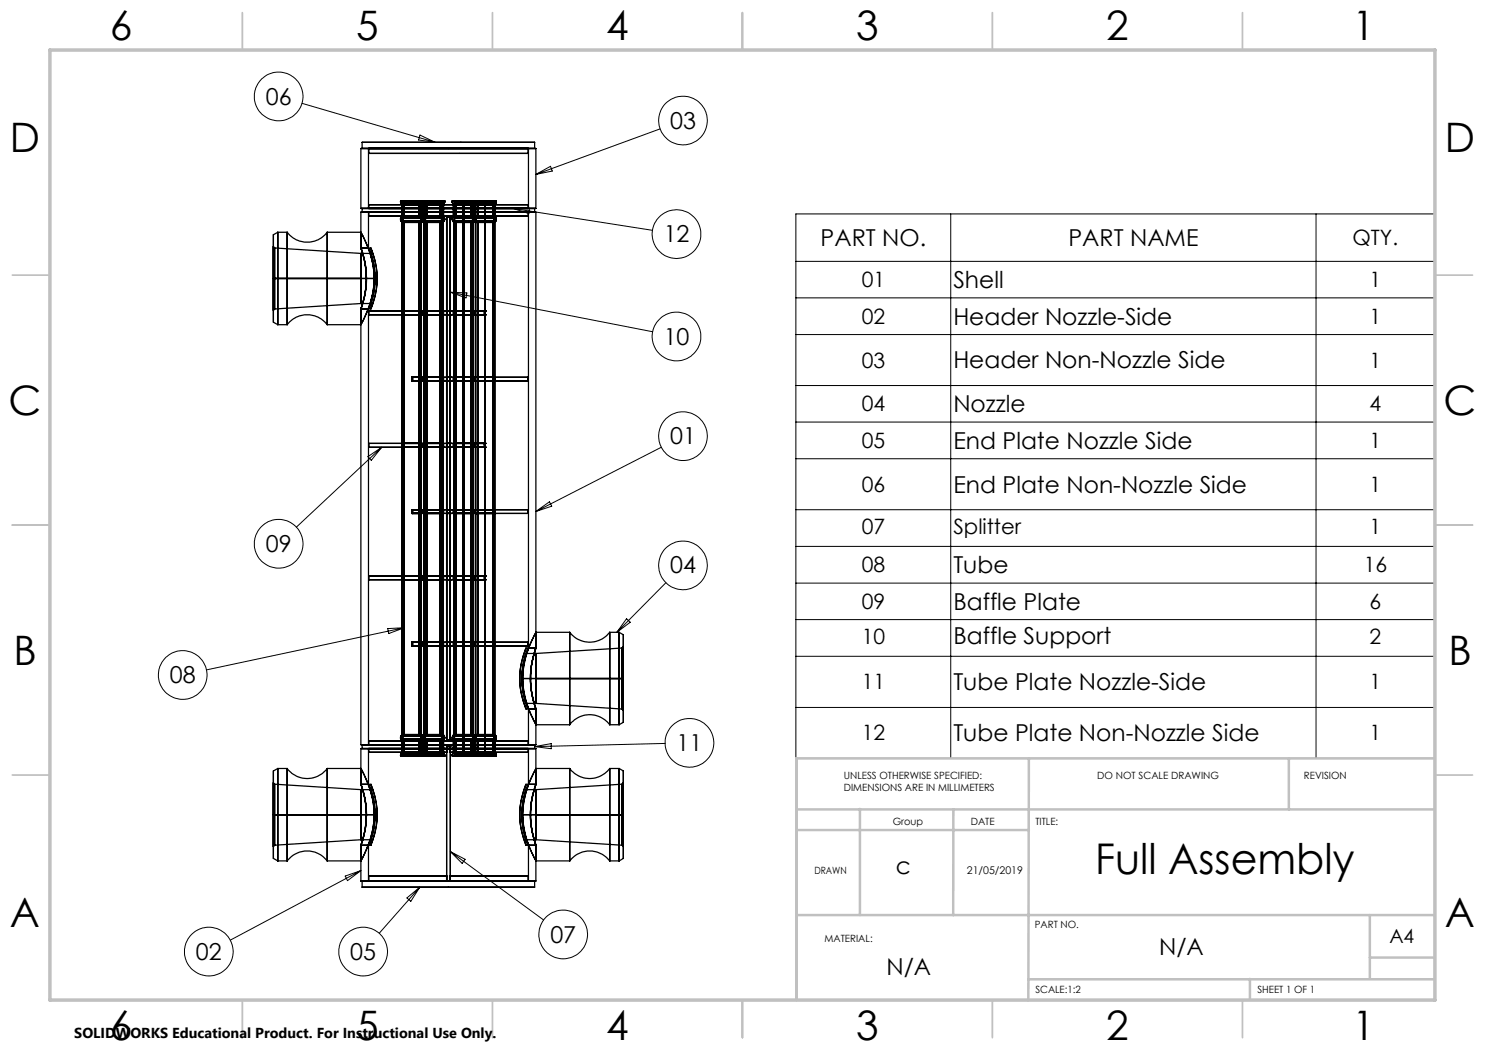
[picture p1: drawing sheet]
<svg xmlns="http://www.w3.org/2000/svg" width="297mm" height="210mm" viewBox="0 0 297 210" stroke-linecap="round" stroke-linejoin="round" font-family="sans-serif">
<g fill="none" stroke="#000" stroke-width=".2">
<path d="M60.4 20.7l26.6 7.8M84 27l3 1.5-3.3-.5zM107.2 34.9l2.9-1.6 .4 .9zM132 25.8l-24.8 9.1M90.1 58.4l40.4 7.9M90.1 58.4l3.3 .2-.2 1zM102.6 41.7l27.9 4.4M102.6 41.7h3.3l-.1 1zM159.2 42.8h127.7v108.9h-127.7zM159.2 59.6h127.7M159.2 52.3h127.7M190.1 42.8v108.9"/>
<path d="M263.2 42.8v108.9M159.2 66.9h127.7M159.2 77.1h127.7M73.6 91.3l2.7-1.8-2 2.6zM76.3 89.5l-17 15.9M132.3 89.5l-25.1 12.8M159.2 84.4h127.7M159.2 91.7h127.7M107.2 102.3l2.7-1.9 .4 .8zM133.2 116.5l-9.8 10M159.2 101.9h127.7M159.2 109.3h127.7"/>
<path d="M159.2 116.6h127.7M77.5 125.7l3.4-.2-3.1 1.2zM80.9 125.5l-39.6 8.5M125.3 123.7l.7 .8-2.6 2zM159.2 123.9h127.7M159.2 131.3h127.7M106.9 149.3l3.3-.6v1zM133 148.7l-26.1 .6M159.2 141.5h127.7M69 175.2l3.2-1.1-2.7 2zM72.2 174.1l-26.1 13.9M81.4 179.6l2.6-2.2-1.8 2.9z"/>
<path d="M84 177.4l-8.2 9.2M90.1 170.3l18.6 13.7M90.1 170.3l2.9 1.6-.6 .8z"/>
<circle cx="55.7" cy="19.3" r="4.9"/>
<circle cx="136.6" cy="24.1" r="4.9"/>
<circle cx="135.3" cy="46.8" r="4.9"/>
<circle cx="135.3" cy="67.3" r="4.9"/>
<circle cx="136.6" cy="87.2" r="4.9"/>
<circle cx="55.7" cy="108.7" r="4.9"/>
<circle cx="136.6" cy="113.1" r="4.9"/>
<circle cx="36.5" cy="135" r="4.9"/>
<circle cx="137.9" cy="148.6" r="4.9"/>
<circle cx="41.8" cy="190.3" r="4.9"/>
<circle cx="72.6" cy="190.3" r="4.9"/>
<circle cx="112.6" cy="186.9" r="4.9"/>
</g>
<g fill="none" stroke="#c0c0c0" stroke-width=".35">
<path d="M48.5 2.5v7.5M98.5 2.5v7.5M148.5 2.5v7.5M198.5 2.5v7.5M248.5 2.5v7.5M2.5 55h7.5M287 55h7.5M2.5 105h7.5M287 105h7.5M2.5 155h7.5M287 155h7.5M48.5 200v7.5"/>
<path d="M98.5 200v7.5M148.5 200v7.5M198.5 200v7.5M248.5 200v7.5"/>
</g>
<path d="M205.8 151.7l-.1 48.4M257.8 151.7v10.2M287 151.7h-127.7v48.3M159.3 161.9h127.7M159.3 166h46.5M172 161.8v21.2M190.7 161.9l-.1 21.1M159.3 183h127.7M205.7 195.9h81.2M250 195.8v4.2M274 183v12.8M274 191.5h13" fill="none" stroke="#c0c0c0" stroke-width=".5"/>
<path d="M10 10h277v190h-277z" fill="none" stroke="#c0c0c0" stroke-width=".7"/>
<g fill="none" stroke="#000" stroke-width=".25">
<path d="M72.2 29.7h35zM72.2 29.7v12M72.4 29.7h34.5zM72.4 28.5h34.5zM72.4 28.5v1.2M73.7 29.7h32zM73.7 29.7v12M73.8 29.7h31.8zM73.8 30.7h31.8zM73.8 29.7v1M105.6 29.7v1M105.7 29.7v12"/>
<path d="M106.9 28.5v1.2M107.2 29.7v12M54.7 55.7v6.4zM54.7 46.9v8.8zM54.7 49.3v6.4zM54.7 55.7v8.7zM54.7 49.3l.2 .3 17.3 1.1M54.7 55.7h20.1M54.9 49.6v6.1zM54.9 55.7v6.1zM55.6 46.5v9.2zM55.6 55.7v9.2z"/>
<path d="M57.4 55.7v9.2zM57.4 46.5v9.2zM57.4 55.7h8M65.4 46.5v9.2zM65.4 55.7v9.2zM72.2 46.5h-6.8a5 5 0 0 1-8 0h-1.8l-.9 .4M72.2 41.7h35zM72.2 50.7v10M72.2 49.6l.6 2.3a17.5 17.5 0 0 1-.3 9.1l-.3 .8M72.2 46.5l1 2.1a18.5 18.5 0 0 1 1.6 7.1 20.8 20.8 0 0 0-2.6-9.2zM72.2 42.4h35zM72.2 49.6a17.2 17.2 0 0 1 0 12.2 17.7 17.7 0 0 0 0-12.2z"/>
<path d="M72.2 42.4v7.2M72.2 49.6h1.5M72.2 50.7h2M72.2 49.6h2M72.4 41.7h34.5zM72.4 42.4h34.5zM72.4 41.7v.7M73.7 41.7h32zM73.7 42.4h32zM73.7 49.6a16.2 16.2 0 0 1 0 12.2 16.3 16.3 0 0 0 0-12.2zM73.7 42.4v7.2M73.8 40.9h31.8z"/>
<path d="M73.8 43.2h31.8zM73.8 42.4h31.8zM73.8 41.7h31.8zM73.8 40.9v.8M73.8 42.4v.8M74.2 49.6l.6 1.8a14.8 14.8 0 0 1 .2 7.7l-.8 2.7M74.2 50.7l.5 2.1a15.5 15.5 0 0 1-.5 7.9M74.2 50.7l.3 1.2a16.1 16.1 0 0 1-.3 8.8M74.2 49.6l.8 2.8a14.2 14.2 0 0 1-.3 7.9l-.5 1.5M74.2 49.6v1.1M74.8 55.7a20.6 20.6 0 0 1-2.6 9.2l.3-.5a19.2 19.2 0 0 0 2.3-8.7zM80.4 40.9h3.9z"/>
<path d="M80.4 43.2h3.9zM80.4 40.9v2.3M80.5 40.9l-.2-.1a.35 .35 0 0 1 0-.6h4.2a.38 .38 0 0 1-.2 .7h-.1M80.5 40.9h3.7M80.5 43.2a.75 .75 0 0 0 0 1.3M80.5 43.2h3.7M80.5 44.5h3.7M80.5 40.9v2.3M80.5 44.5v102.4M80.7 44.1l.2 .4M80.7 44.1h3.3M80.7 43.5a.34 .34 0 0 0 0 .6"/>
<path d="M80.7 43.5h3.3M80.7 40.6l.2 .3M80.7 40.6h3.3M80.7 40.6l-.2-.4h3.7l-.2 .4M80.9 44.5h3M80.9 43.2h3M80.9 43.2l-.2 .3M80.9 40.9h3M80.9 40.9v2.3M80.9 44.5v102.4M83.9 43.2l.1 .3M83.9 40.9v2.3"/>
<path d="M83.9 44.5v102.4M84 43.5a.34 .34 0 0 1 0 .6M84 44.1l-.1 .4M84 40.6l-.1 .3M84.2 43.2a.75 .75 0 0 1 0 1.3M84.2 40.9v2.3M84.2 44.5v102.4M84.3 40.9v2.3M84.5 40.2v.4l.3 .3v2.3a.79 .79 0 0 0 0 1.3v102.4a.79 .79 0 0 0 0 1.3v2.3l-.3 .3v.4M84.7 40.2h4.2h-.2M84.7 40.2h-.2h4.2M84.7 40.2v.4l.3 .3"/>
<path d="M84.7 40.9h4zM84.7 43.2h4zM84.7 40.9v2.3M84.8 40.2l.1 .3 .3 .4v2.3a.64 .64 0 0 0-.1 1l.1 .2v102.6a.59 .59 0 0 0-.1 .9l.1 2.6-.4 .7M85 40.9h3.6h-.2M85 40.9h-.2h3.6M85 43.2h3.6h-.2M85 43.2h-.2h3.6M85 43.2a.79 .79 0 0 0 0 1.3M85 44.5h-.2h3.6M85 44.5h3.6h-.2M85 40.9v2.3"/>
<path d="M85 44.5v102.4M85.1 40.2h3.4h-.2M85.1 40.2l.1 .4M85.1 40.2h-.3h3.5M85.2 44.1h3.2h-.2M85.2 44.1l.1 .4M85.2 43.5h3.2h-.2M85.2 43.5a.34 .34 0 0 0 0 .6M85.2 43.5h-.2h3.2M85.2 40.6l.1 .3M85.2 44.1h-.2h3.2M85.2 40.6h3.2h-.2"/>
<path d="M85.2 40.6h-.2h3.2M85.3 44.5h2.9h-.2M85.3 44.5h-.1h2.8M85.3 43.2l-.1 .3M85.3 43.2h2.9h-.2M85.3 40.9h2.9h-.2M85.3 43.2h-.1h2.8M85.3 40.9h-.1h2.8M85.3 40.9v2.3M85.3 44.5v102.4M88 43.2l.2 .3M88 40.9v2.3"/>
<path d="M88 44.5v102.4M88.2 44.1l-.2 .4M88.2 43.5l.1 .2-.1 .4M88.2 40.6l-.2 .3M88.3 40.2l-.1 .4M88.4 43.2a.79 .79 0 0 1 0 1.3M88.4 40.9v2.3M88.4 44.5v102.4M88.5 40.2v.3l-.3 .3v2.4a.66 .66 0 0 1 0 1.2v102.6a.63 .63 0 0 1 0 1.1v2.5l.3 .3v.3M88.7 40.2v.4l-.3 .3M88.7 40.9v2.3M88.9 40.2v.4l-.3 .3v2.3a.75 .75 0 0 1 0 1.3v102.4a.75 .75 0 0 1 0 1.3v2.3l.2 .2 .1 .5"/>
<path d="M89.3 43.5v104.4M89.3 43.5h.8M89.3 43.5h.1M90.1 43.5v104.4M90.1 43.5h.1M90.5 40.2v.4l.3 .3v2.3a.75 .75 0 0 0 0 1.3v102.4a.75 .75 0 0 0 0 1.3v2.3l-.3 .3v.4M90.5 40.2h2.2zM90.7 43.2h4zM90.7 40.9h4zM90.7 40.9v2.3M90.8 40.9h1.9zM90.8 44.5h1.9z"/>
<path d="M90.8 43.2h1.9zM90.9 40.2v.3l.3 .3v2.4a.62 .62 0 0 0 0 1.1v102.7a.61 .61 0 0 0 0 1v2.6l-.3 .3v.3M90.9 40.2h1.8zM91 44.1h1.7zM91 40.6h1.7zM91 43.5h1.7zM91.2 44.5h1.5zM91.2 43.2h1.5zM91.2 40.9h1.5zM92.7 44.5h1.5zM92.7 44.1h1.7zM92.7 44.1v.4"/>
<path d="M92.7 43.5h1.7zM92.7 43.5v.6M92.7 43.2v.3M92.7 40.6v.3M92.7 40.6h1.7zM92.7 40.2v.4M92.7 40.2h1.8zM92.7 40.2h2.2zM92.7 43.2h1.5zM92.7 40.9h1.9zM92.7 40.9h1.5zM92.7 40.2v.7"/>
<path d="M92.7 43.2h1.9zM92.7 44.5h1.9zM92.7 43.2v1.3M92.7 40.9v2.3M92.7 44.5v102.4M94.5 40.2v.3l-.3 .3v2.4a.62 .62 0 0 1 .1 1.1l-.1 102.7a.61 .61 0 0 1 .1 1l-.1 2.6 .3 .3v.3M94.7 40.9v2.3M94.8 40.2v.4l.3 .3v2.3a.75 .75 0 0 0 0 1.3v102.4a.75 .75 0 0 0 0 1.3v2.3l-.3 .3v.4M94.8 40.2h2.2zM95 40.2l-.1 .4-.3 .3v2.3a.75 .75 0 0 1 0 1.3v102.4a.75 .75 0 0 1 0 1.3v2.3l.3 .3 .1 .4M95 40.9h4zM95 43.2h4z"/>
<path d="M95 40.9v2.3M95.1 40.9h1.9zM95.1 43.2h1.9zM95.1 44.5h1.9zM95.2 40.2v.3l.3 .4v2.3a.58 .58 0 0 0-.1 1l.1 .2v102.7a.54 .54 0 0 0-.3 .5 .54 .54 0 0 0 .3 .5v2.4l-.3 .7M95.2 40.2h1.8zM95.3 44.1h1.7zM95.3 43.5h1.7zM95.3 40.6h1.7zM95.5 44.5h1.5zM95.5 40.9h1.5zM95.5 43.2h1.5z"/>
<path d="M97 44.5h1.5zM97 43.5v.6M97 43.5h1.7zM97 43.2v.3M97 43.2h1.5zM97 44.1v.4M97 40.9h1.5zM97 40.6v.3M97 40.6h1.7zM97 40.2v.4M97 40.2h1.8zM97 40.2h2.2z"/>
<path d="M97 40.2v.7M97 40.9h1.9zM97 44.1h1.7zM97 43.2h1.9zM97 43.2v1.3M97 44.5h1.9zM97 40.9v2.3M97 44.5v102.4M98.8 40.2v.3l-.3 .3v2.4a.62 .62 0 0 1 .1 1.1l-.1 102.7a.61 .61 0 0 1 .1 1l-.1 2.6 .3 .3v.3M99 40.9v2.3M99.3 40.2l-.1 .4-.3 .3v2.3a.75 .75 0 0 1 0 1.3v102.4a.75 .75 0 0 1 0 1.3v2.3l.3 .2 .1 .5M105.6 40.9v.8"/>
<path d="M105.6 42.4v.8M105.7 42.4v87.2M106.9 41.7v.7M107.2 42.4v87.2M54.7 64.4l.9 .5h1.8a5 5 0 0 1 8 0h6.8M72.2 61.8v87.1M72.2 60.7l-17.3 1.1-.2 .3M72.2 61.8h1.5M72.2 60.7h2M72.2 61.8h2M73.7 61.8v87.1M73.8 62.2h15.5z"/>
<path d="M73.8 63h15.5zM73.8 62.2v.8M74.2 60.7v1.1M80.4 63h3.9zM80.4 62.2h3.9zM80.4 62.2v.8M82.4 76.2h1.9zM82.4 76.2h6.9M82.4 75.5h1.9zM82.4 75.5h1.9h-1.9M82.4 75.5h6.9M82.4 76.2h1.9h-1.9"/>
<path d="M82.4 75.5v.7M82.4 76.2h.1M82.4 75.5h.1M82.4 76.2h.2M82.4 75.5h.2M82.6 76.2h6.7M82.6 75.5h6.7M82.6 75.5v.7M84.3 62.2v.8M84.3 75.5v.7M84.7 76.2h4zM84.7 75.5h4z"/>
<path d="M84.7 63h4zM84.7 62.2h4zM84.7 62.2v.8M84.7 75.5v.7M88.7 62.2v.8M88.7 75.5v.7M89.3 76.2h.8M89.3 75.5h.8M89.3 63h.8M89.3 62.2h.8M89.3 76.2h.1M89.3 75.5h.1"/>
<path d="M89.3 63h.1M89.3 62.2h.1M90.1 75.5h15.5zM90.1 76.2h15.5zM90.1 63h6.7M90.1 62.2h6.7M90.1 63h6.9M90.1 62.2h6.9M90.1 76.2h.1M90.1 75.5h.1M90.1 63h.1M90.1 62.2h.1"/>
<path d="M90.7 76.2h4zM90.7 75.5h4zM90.7 63h4zM90.7 62.2h4zM90.7 62.2v.8M90.7 75.5v.7M94.7 62.2v.8M94.7 75.5v.7M95 76.2h4zM95 75.5h4zM95 63h2zM95 62.2h2z"/>
<path d="M95 62.2v.8M95 75.5v.7M96.8 62.2v.8M96.8 63h.2M96.8 62.2h.2M97 63h.1M97 62.2h.1M99 75.5v.7M105.6 75.5v.7M73.8 88.7h15.5zM73.8 89.5h15.5zM73.8 88.7v.8"/>
<path d="M80.4 89.5h3.9zM80.4 88.7h3.9zM80.4 88.7v.8M84.3 88.7v.8M84.7 89.5h4zM84.7 88.7h4zM84.7 88.7v.8M88.7 88.7v.8M89.3 89.5h.8M89.3 88.7h.8M89.3 89.5h.1M89.3 88.7h.1"/>
<path d="M90.1 88.7h6.7M90.1 89.5h6.7M90.1 89.5h6.9M90.1 88.7h6.9M90.1 89.5h.1M90.1 88.7h.1M90.7 89.5h4zM90.7 88.7h4zM90.7 88.7v.8M94.7 88.7v.8M95 89.5h2zM95 88.7h2z"/>
<path d="M95 88.7v.8M96.8 88.7v.8M96.8 89.5h.2M96.8 88.7h.2M97 89.5h.1M97 88.7h.1M73.8 115.2h15.5zM73.8 115.9h15.5zM73.8 115.2v.7M80.4 115.9h3.9zM80.4 115.2h3.9zM80.4 115.2v.7"/>
<path d="M82.4 102.7h1.9zM82.4 102.7h6.9M82.4 102.7h1.9h-1.9M82.4 101.9h1.9zM82.4 101.9h1.9h-1.9M82.4 101.9h6.9M82.4 101.9v.8M82.4 102.7h.1M82.4 101.9h.1M82.4 102.7h.2M82.4 101.9h.2M82.6 102.7h6.7"/>
<path d="M82.6 101.9h6.7M82.6 101.9v.8M84.3 101.9v.8M84.3 115.2v.7M84.7 115.9h4zM84.7 115.2h4zM84.7 102.7h4zM84.7 101.9h4zM84.7 101.9v.8M84.7 115.2v.7M88.7 101.9v.8M88.7 115.2v.7"/>
<path d="M89.3 115.9h.8M89.3 115.2h.8M89.3 102.7h.8M89.3 101.9h.8M89.3 115.9h.1M89.3 115.2h.1M89.3 102.7h.1M89.3 101.9h.1M90.1 115.9h6.7M90.1 115.2h6.7M90.1 115.9h6.9M90.1 115.2h6.9"/>
<path d="M90.1 101.9h15.5zM90.1 102.7h15.5zM90.1 115.9h.1M90.1 115.2h.1M90.1 102.7h.1M90.1 101.9h.1M90.7 115.9h4zM90.7 115.2h4zM90.7 102.7h4zM90.7 101.9h4zM90.7 101.9v.8M90.7 115.2v.7"/>
<path d="M94.7 101.9v.8M94.7 115.2v.7M95 115.9h2zM95 115.2h2zM95 102.7h4zM95 101.9h4zM95 101.9v.8M95 115.2v.7M96.8 115.2v.7M96.8 115.9h.2M96.8 115.2h.2M97 115.9h.1"/>
<path d="M97 115.2h.1M99 101.9v.8M105.6 101.9v.8M82.4 129.2h1.9zM82.4 129.2h6.9M82.4 129.2h1.9h-1.9M82.4 128.4h1.9h-1.9M82.4 128.4h1.9zM82.4 128.4h6.9M82.4 128.4v.8M82.4 129.2h.1M82.4 128.4h.1"/>
<path d="M82.4 129.2h.2M82.4 128.4h.2M82.6 129.2h6.7M82.6 128.4h6.7M82.6 128.4v.8M84.3 128.4v.8M84.7 129.2h4zM84.7 128.4h4zM84.7 128.4v.8M88.7 128.4v.8M89.3 129.2h.8M89.3 128.4h.8"/>
<path d="M89.3 129.2h.1M89.3 128.4h.1M90.1 128.4h15.5zM90.1 129.2h15.5zM90.1 129.2h.1M90.1 128.4h.1M90.7 129.2h4zM90.7 128.4h4zM90.7 128.4v.8M94.7 128.4v.8M95 129.2h4zM95 128.4h4z"/>
<path d="M95 128.4v.8M99 128.4v.8M104.5 135.7a21.3 21.3 0 0 0 2.7 9.2l-1-2.1a18.5 18.5 0 0 1-1.7-7.1zM104.5 135.7h20.2M105.2 130.7l-.5 1.6a15 15 0 0 0 .5 8.4M105.2 130.7l-.4 1.5a15 15 0 0 0 .4 8.5M105.2 129.6l-.9 2.9a14.7 14.7 0 0 0 .5 8.1l.4 1.2M105.2 129.6l-.6 1.8a14.8 14.8 0 0 0-.2 7.7l.8 2.7M105.2 129.6v1.1M105.2 130.7h2M105.2 129.6h2M105.6 128.4v.8"/>
<path d="M105.7 129.6a16.1 16.1 0 0 0-.1 12l.1 .2a16.1 16.1 0 0 1 0-12.2zM105.7 129.6h1.5M107.2 126.5h6.7a5 5 0 0 0 8.1 0h1.8l.9 .5M107.2 135.7v5M107.2 130.7v5M107.2 129.6l-.6 2a16.8 16.8 0 0 0 .3 9.1l.3 1.1M107.2 126.5l-1 2.1a18 18 0 0 0-1.7 7.1 20.6 20.6 0 0 1 2.7-9.2zM107.2 129.6l-.1 .2a18 18 0 0 0-.7 9.1l.8 2.9a17.7 17.7 0 0 1-.1-11.9zM113.9 135.7v9.2zM113.9 135.7h8.1M113.9 126.5v9.2zM122 135.7v9.2z"/>
<path d="M122 126.5v9.2zM123.8 126.5v9.2zM123.8 135.7v9.2zM124.4 135.7v6.1zM124.4 129.6v6.1zM124.7 135.7v6.4zM124.7 127v8.7zM124.7 135.7v8.8zM124.7 129.3v6.4zM124.7 129.3l-.3 .3-17.2 1.1M54.7 156.6v6.3zM54.7 154.2v8.7z"/>
<path d="M54.7 156.6l.2 .2 17.3 1.1M54.9 156.8v6.1zM55.6 153.7v9.2zM57.4 153.7v9.2zM65.4 153.7v9.2zM72.2 153.7h-6.8a5 5 0 0 1-8 0h-1.8l-.9 .5M72.2 149.7h35zM72.2 156.8a17.4 17.4 0 0 1 0 12.3 17.2 17.2 0 0 0 0-12.3zM72.2 157.9v5M72.2 156.9l.7 2.6a17.1 17.1 0 0 1-.4 8.6l-.3 .9M72.2 153.7l1 2.1a18.5 18.5 0 0 1 1.6 7.1 20.8 20.8 0 0 0-2.6-9.2zM72.2 148.9h35z"/>
<path d="M72.2 149.7v7.2M72.2 156.8l2 .1M72.2 157.9h2M72.4 148.9h34.5zM72.4 149.7h34.5zM72.4 148.9v.8M73.7 149.7h32zM73.7 156.8a16.2 16.2 0 0 1 0 12.3 16.1 16.1 0 0 0 0-12.3zM73.7 148.9h32zM73.7 149.7v7.1M73.8 150.5h15.5zM73.8 149.7h15.5z"/>
<path d="M73.8 148.2h31.8zM73.8 148.9h31.8zM73.8 148.2v.7M73.8 149.7v.8M74.2 157.9l.3 1.3a15.8 15.8 0 0 1-.3 8.7M74.2 157.9l.5 2.1a15.3 15.3 0 0 1-.5 7.9M74.2 156.9l.6 1.8a14.8 14.8 0 0 1 .2 7.6l-.8 2.7M74.2 156.9l.9 2.8a14.6 14.6 0 0 1-.5 8.1l-.4 1.2M74.2 156.9v1M80.4 148.2h3.9zM80.4 150.5h3.9zM80.4 148.2v2.3"/>
<path d="M80.5 150.5l-.2 .1a.35 .35 0 0 0 0 .6h4.2a.38 .38 0 0 0-.2-.7h-.1M80.5 150.5h3.7M80.5 148.2h3.7M80.5 146.9h3.7M80.5 146.9a.75 .75 0 0 0 0 1.3M80.5 148.2v2.3M80.7 147.3h3.3M80.7 147.3a.31 .31 0 0 0-.2 .3 .31 .31 0 0 0 .2 .2M80.7 147.8l.2 .4M80.7 147.8h3.3M80.7 150.8h3.3M80.7 150.8l-.2 .4h3.7l-.2-.4"/>
<path d="M80.9 146.9h3M80.9 146.9l-.2 .4M80.9 148.2h3M80.9 150.5h3M80.9 150.5l-.2 .3M80.9 148.2v2.3M83.9 146.9l.1 .4M83.9 150.5l.1 .3M83.9 148.2v2.3M84 147.8l-.1 .4M84 147.3a.31 .31 0 0 1 .2 .3 .31 .31 0 0 1-.2 .2M84.2 146.9a.75 .75 0 0 1 0 1.3"/>
<path d="M84.2 148.2v2.3M84.3 148.2v2.3M84.7 151.2h-.2h4.2M84.7 151.2h4.2h-.2M84.7 150.5h4zM84.7 148.2h4zM84.7 148.2v2.3M85 150.5h-.2h3.6M85 150.5l-.2 .2-.1 .5M85 150.5h3.6h-.2M85 148.2h3.6h-.2M85 146.9h-.2h3.6"/>
<path d="M85 146.9h3.6h-.2M85 148.2h-.2h3.6M85 146.9a.79 .79 0 0 0 0 1.3M85 148.2v2.3M85.1 151.2h-.3h3.5M85.1 151.2h3.4h-.2M85.2 147.3h3.2h-.2M85.2 147.8h3.2h-.2M85.2 147.3h-.2h3.2M85.2 147.8l.1 .4M85.2 147.8h-.2h3.2M85.2 147.3a.31 .31 0 0 0-.2 .3 .31 .31 0 0 0 .2 .2"/>
<path d="M85.2 150.8h3.2h-.2M85.2 150.8h-.2h3.2M85.2 150.8l-.1 .4M85.3 146.9h2.9h-.2M85.3 146.9l-.1 .4M85.3 148.2h2.9h-.2M85.3 150.5l-.1 .3M85.3 150.5h-.1h2.8M85.3 148.2h-.1h2.8M85.3 150.5h2.9h-.2M85.3 146.9h-.1h2.8M85.3 148.2v2.3"/>
<path d="M88 146.9l.2 .4M88 150.5l.2 .3M88 148.2v2.3M88.2 147.3l.1 .2-.1 .3M88.2 147.8l-.2 .4M88.2 150.8l.1 .4M88.4 150.5l.3 .3v.4M88.4 146.9a.79 .79 0 0 1 0 1.3M88.4 148.2v2.3M88.7 148.2v2.3M89.3 149.3v26.9M89.3 149.3h.8"/>
<path d="M89.3 147.9h.8M89.3 149.3h.1M89.3 150.5h.1M89.3 149.7h.1M89.3 147.9h.1M90.1 150.5h15.5zM90.1 149.7h15.5zM90.1 149.3v26.9M90.1 149.3h.1M90.1 150.5h.1M90.1 149.7h.1M90.1 147.9h.1"/>
<path d="M90.5 151.2h2.2zM90.7 148.2h4zM90.7 150.5h4zM90.7 148.2v2.3M90.8 150.5h1.9zM90.8 148.2h1.9zM90.8 146.9h1.9zM90.9 151.2h1.8zM91 147.3h1.7zM91 150.8h1.7zM91 147.8h1.7zM91.2 146.9h1.5z"/>
<path d="M91.2 148.2h1.5zM91.2 150.5h1.5zM92.7 146.9h1.5zM92.7 147.3h1.7zM92.7 146.9v.4M92.7 147.3v.5M92.7 147.8h1.7zM92.7 147.8v.4M92.7 148.2h1.5zM92.7 150.5h1.5zM92.7 150.8h1.7zM92.7 150.5v.3"/>
<path d="M92.7 151.2h1.8zM92.7 150.8v.4M92.7 151.2h2.2zM92.7 150.5v.7M92.7 150.5h1.9zM92.7 148.2h1.9zM92.7 146.9h1.9zM92.7 146.9v1.3M92.7 148.2v2.3M94.7 148.2v2.3M94.8 151.2h2.2zM95 148.2h4z"/>
<path d="M95 150.5h4zM95 148.2v2.3M95.1 150.5h1.9zM95.1 148.2h1.9zM95.1 146.9h1.9zM95.2 151.2h1.8zM95.3 147.3h1.7zM95.3 147.8h1.7zM95.3 150.8h1.7zM95.5 146.9h1.5zM95.5 148.2h1.5zM95.5 150.5h1.5z"/>
<path d="M97 146.9h1.5zM97 147.3h1.7zM97 146.9v.4M97 148.2h1.5zM97 147.8v.4M97 150.5h1.5zM97 150.5v.3M97 151.2h1.8zM97 150.8v.4M97 151.2h2.2zM97 150.5v.7M97 150.5h1.9z"/>
<path d="M97 147.8h1.7zM97 147.3v.5M97 150.8h1.7zM97 148.2h1.9zM97 146.9v1.3M97 146.9h1.9zM97 148.2v2.3M99 148.2v2.3M105.2 156.9l-.6 1.8a14.8 14.8 0 0 0-.2 7.6l.8 2.7M105.2 157.9l-.4 1.5a15.2 15.2 0 0 0 .4 8.5M105.2 157.9l-.5 1.7a15.1 15.1 0 0 0 .5 8.3M105.2 156.9l-.9 2.8a14.6 14.6 0 0 0 .5 8.1l.4 1.2"/>
<path d="M105.2 156.9h2M105.2 140.7v1.1M105.2 156.9v1M105.2 157.9h2M105.2 140.7h2M105.2 141.8h2M105.6 148.2v.7M105.6 149.7v.8M105.7 156.8a16.1 16.1 0 0 0 0 12.3 16.1 16.1 0 0 1 0-12.3zM105.7 149.7v7.1M106.9 148.9v.8M107.2 153.7h6.7a5 5 0 0 0 8.1 0h1.8l.9 .5"/>
<path d="M107.2 156.8a17.6 17.6 0 0 0 0 12.3 17.5 17.5 0 0 1 0-12.3zM107.2 157.9v5M107.2 156.9l-.7 2.4a16.9 16.9 0 0 0 .4 8.6l.3 1.1M107.2 153.7l-.3 .6a20.1 20.1 0 0 0-2.4 8.6 22.2 22.2 0 0 1 2.7-9.2zM107.2 141.8v7.1M107.2 149.7v7.2M107.2 141.8h-1.5v7.1M107.2 140.7l17.2 1.1 .3 .3M113.9 153.7v9.2zM122 153.7v9.2zM123.8 153.7v9.2zM124.4 156.8v6.1z"/>
<path d="M124.7 144.5l-.9 .4h-1.8a5 5 0 0 0-8.1 0h-6.7M124.7 156.6v6.3zM124.7 154.2v8.7zM124.7 156.6l-.3 .2-17.2 1.1M54.7 171.7l.9 .5h1.8a5 5 0 0 1 8 0h6.8M54.7 162.9v6.4zM54.7 162.9v8.8zM54.7 162.9h20.1M54.9 162.9v6.1zM55.6 162.9v9.3zM57.4 162.9v9.3zM57.4 162.9h8"/>
<path d="M65.4 162.9v9.3zM72.2 176.2h35zM72.2 162.9v5M72.2 169v7.2M72.2 169.1h1.5M72.2 167.9l-17.3 1.1-.2 .3M72.2 167.9h2M72.2 169h2M72.4 176.2h34.5zM72.4 177.4h34.5zM72.4 176.2v1.2M73.7 176.2h32z"/>
<path d="M73.7 169v7.2M73.8 175.2h15.5zM73.8 176.2h15.5zM73.8 175.2v1M74.2 167.9v1.1M74.8 162.9a20.1 20.1 0 0 1-2.6 9.3l.2-.4a19.3 19.3 0 0 0 2.4-8.9zM89.3 176.2h.8M89.3 175.2h.1M89.3 176.2h.1M90.1 176.2h15.5zM90.1 175.2h15.5zM90.1 175.2h.1"/>
<path d="M90.1 176.2h.1M104.5 162.9a21.5 21.5 0 0 0 2.7 9.3l-.3-.5a20 20 0 0 1-2.4-8.8zM104.5 162.9h20.2M105.2 167.9v1.1M105.2 167.9h2M105.2 169h2M105.6 175.2v1M106.9 176.2v1.2M107.2 162.9v5M107.2 169v7.2M107.2 169.1h-1.5v7.1M107.2 167.9l17.2 1.1 .3 .3"/>
<path d="M113.9 162.9v9.3zM113.9 162.9h8.1M122 162.9v9.3zM123.8 162.9v9.3zM124.4 162.9v6.1zM124.7 171.7l-.9 .5h-1.8a5 5 0 0 0-8.1 0h-6.7M124.7 162.9v6.4zM124.7 162.9v8.8z"/>
</g>
<text font-size="8.5" x="219" y="174.7">Full Assembly</text>
<g font-size="8.1">
<text x="22" y="8">6</text>
<text x="71.2" y="8">5</text>
<text x="121.2" y="8">4</text>
<text x="171.3" y="8">3</text>
<text x="221.3" y="8">2</text>
<text x="270.5" y="8">1</text>
<text x="2" y="30.5">D</text>
<text x="289" y="30.5">D</text>
<text x="1.7" y="83">C</text>
<text x="288.7" y="83">C</text>
<text x="2.7" y="133">B</text>
<text x="289.7" y="133">B</text>
<text x="2" y="185.5">A</text>
<text x="289" y="185.5">A</text>
<text x="22" y="208">6</text>
<text x="71.2" y="208">5</text>
<text x="121.2" y="208">4</text>
<text x="171.3" y="208">3</text>
<text x="221.3" y="208">2</text>
<text x="270.5" y="208">1</text>
</g>
<g font-size="4.7">
<text x="53.2" y="20.9">06</text>
<text x="134" y="25.7">03</text>
<text x="132.7" y="48.4">12</text>
<text x="164.1" y="49.2">PART NO.</text>
<text x="213.7" y="49.2">PART NAME</text>
<text x="190.7" y="57.6">Shell</text>
<text x="190.7" y="64.9">Header Nozzle-Side</text>
<text x="132.7" y="68.9">10</text>
<text x="190.7" y="73.7">Header Non-Nozzle Side</text>
<text x="190.7" y="82.4">Nozzle</text>
<text x="134" y="88.9">01</text>
<text x="190.7" y="89.8">End Plate Nozzle Side</text>
<text x="190.7" y="98.5">End Plate Non-Nozzle Side</text>
<text x="53.2" y="110.4">09</text>
<text x="134" y="114.7">04</text>
<text x="190.7" y="114.6">Tube</text>
<text x="190.7" y="121.9">Baffle Plate</text>
<text x="190.7" y="128.8">Baffle Support</text>
<text x="34" y="136.6">08</text>
<text x="190.7" y="138">Tube Plate Nozzle-Side</text>
<text x="190.7" y="148.3">Tube Plate Non-Nozzle Side</text>
<text x="135.3" y="150.2">11</text>
<text x="179.1" y="174.8">c</text>
<text x="39.2" y="191.9">02</text>
<text x="70.1" y="191.9">05</text>
<text x="110.1" y="188.5">07</text>
<text x="231.8" y="190.9">N/A</text>
<text x="177.3" y="195">N/A</text>
</g>
<g font-size="4.2">
<text x="270.5" y="49">QTY.</text>
<text x="172.3" y="57.4">01</text>
<text x="273.9" y="57.4">1</text>
<text x="172.3" y="64.8">02</text>
<text x="273.9" y="64.8">1</text>
<text x="172.3" y="73.5">03</text>
<text x="273.9" y="73.5">1</text>
<text x="172.3" y="82.3">04</text>
<text x="273.9" y="82.3">4</text>
<text x="172.3" y="89.6">05</text>
<text x="273.9" y="89.6">1</text>
<text x="172.3" y="98.4">06</text>
<text x="273.9" y="98.4">1</text>
<text x="172.3" y="106.7">07</text>
<text x="190.7" y="106.7">Splitter</text>
<text x="273.9" y="106.7">1</text>
<text x="172.3" y="114.5">08</text>
<text x="272.7" y="114.5">16</text>
<text x="172.3" y="121.8">09</text>
<text x="273.9" y="121.8">6</text>
<text x="172.3" y="128.7">10</text>
<text x="273.9" y="128.7">2</text>
<text x="172.3" y="137.9">11</text>
<text x="273.9" y="137.9">1</text>
<text x="172.3" y="148.1">12</text>
<text x="273.9" y="148.1">1</text>
</g>
<text font-size="3.9" x="277.9" y="188.5">A4</text>
<text font-size="2.9" x="14.9" y="207.6">SOLIDWORKS Educational Product. For Instructional Use Only.</text>
<text font-size="2.1" x="193.4" y="174.8">21/05/2019</text>
<g font-size="2">
<text x="168.8" y="155.8">UNLESS OTHERWISE SPECIFIED:</text>
<text x="219.5" y="155.8">DO NOT SCALE DRAWING</text>
<text x="260.8" y="155.8">REVISION</text>
<text x="168.8" y="158.3">DIMENSIONS ARE IN MILLIMETERS</text>
<text x="178.5" y="164.9">Group</text>
<text x="194.2" y="164.9">DATE</text>
<text x="207.1" y="164.9">TITLE:</text>
<text x="162.9" y="174.7">DRAWN</text>
<text x="207" y="185.5">PART NO.</text>
<text x="164.9" y="188.5">MATERIAL:</text>
<text x="207.1" y="198.6">SCALE:1:2</text>
<text x="251.5" y="198.6">SHEET 1 OF 1</text>
</g>
</svg>
